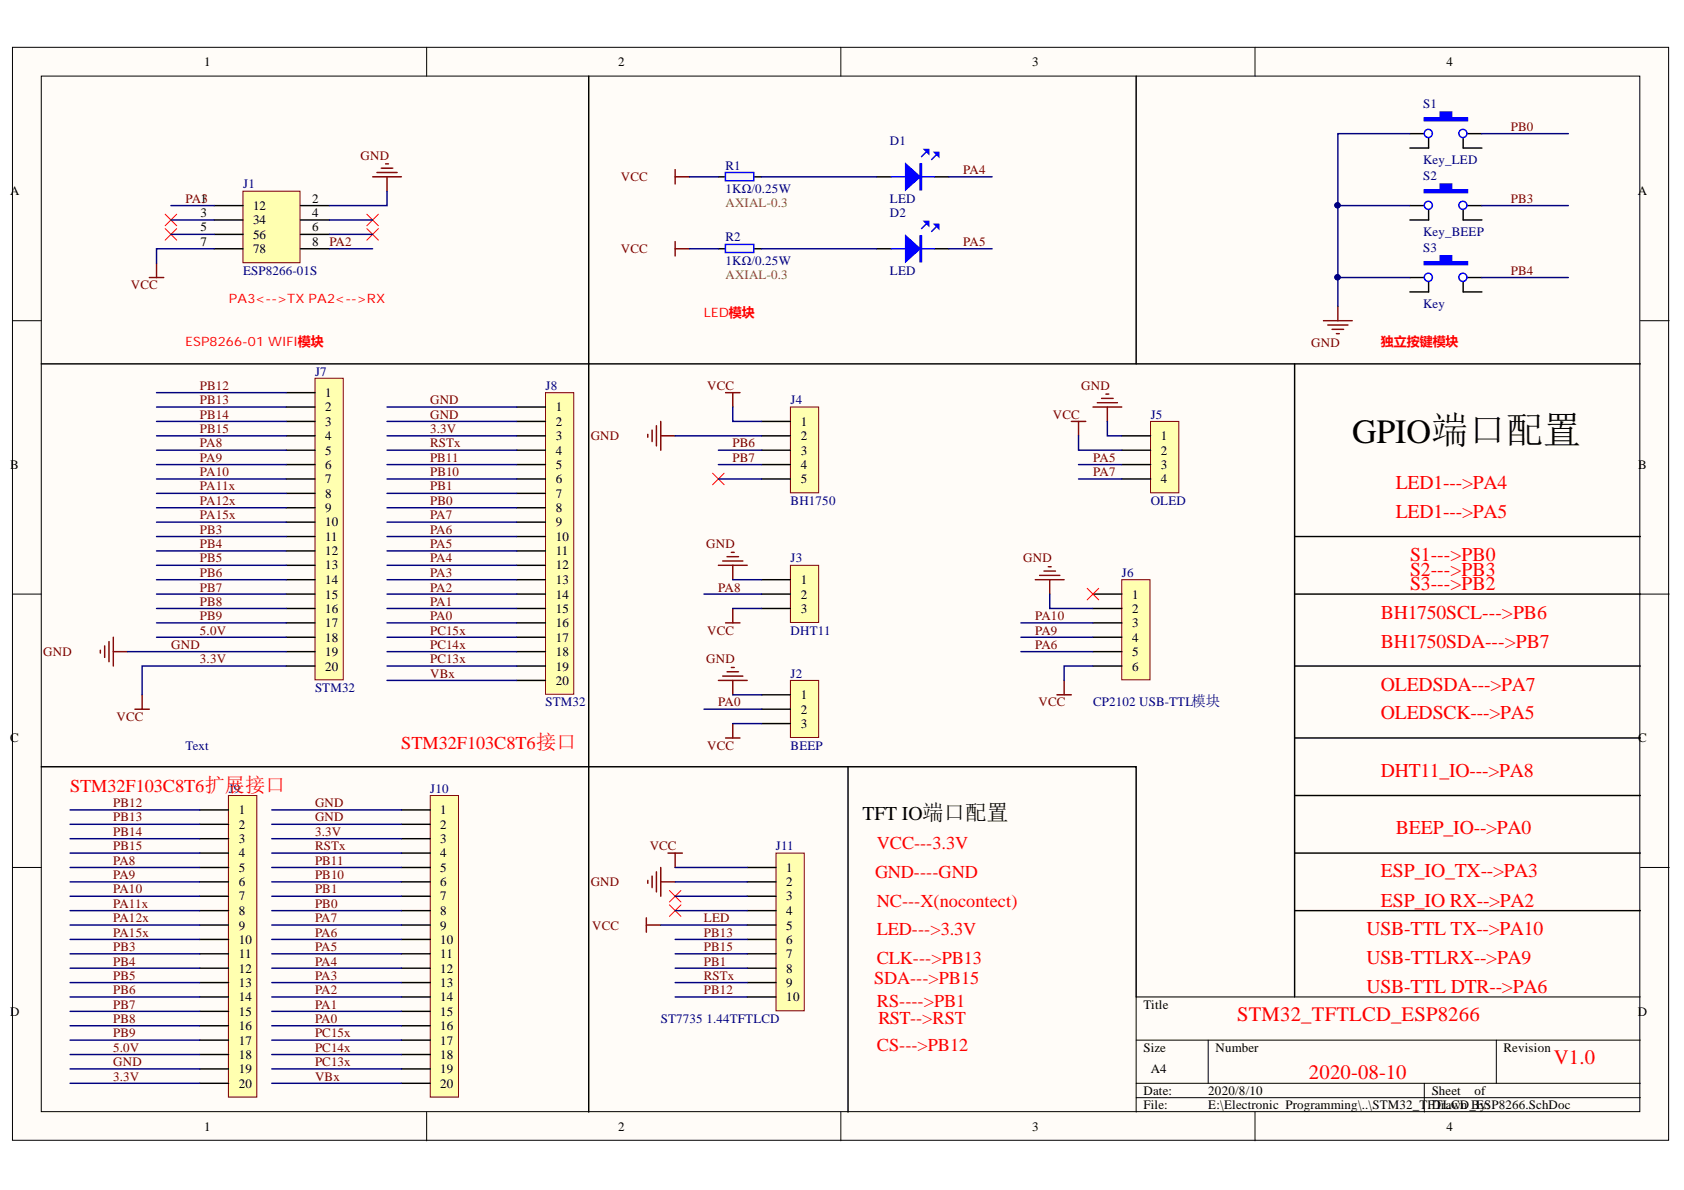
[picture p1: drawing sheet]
<svg xmlns="http://www.w3.org/2000/svg" width="297mm" height="210mm" viewBox="0 0 297 210" stroke-linecap="round" stroke-linejoin="round" font-family="sans-serif">
<g fill="#fffcf8" stroke="#000" stroke-width=".18">
<path d="M2.2 8.3h292.1v192.8h-292.1z"/>
<path d="M7.3 13.4h281.9v182.7h-281.9z"/>
</g>
<g fill="none" stroke="#000" stroke-width=".18">
<path d="M75.3 8.3v5.1M148.3 8.3v5.1M221.4 8.3v5.1M2.2 56.6h5.1M289.3 56.6h5.1M2.2 104.8h5.1M289.3 104.8h5.1M2.2 153h5.1M289.3 153h5.1M289.3 175.9h-88.9v20.3M75.3 196.2v5M148.3 196.2v5"/>
<path d="M200.4 183.5h88.9M200.4 191.1h88.9M200.4 193.6h88.9M213.1 183.5v7.6M221.4 196.2v5M251.2 191.1v5.1M263.9 183.5v7.6"/>
</g>
<path d="M42.9 33.7h10v12.6h-10z" fill="#ffffb0" stroke="#800000" stroke-width=".18"/>
<path d="M37.8 36.3h5.1M37.8 38.8h5.1M53 36.3h5.1M53 38.8h5.1M37.8 41.3h5.1M37.8 43.9h5.1M53 41.3h5.1M53 43.9h5.1" fill="none" stroke="#000" stroke-width=".25"/>
<path d="M139.4 120h5v10.1h-5z" fill="#ffffb0" stroke="#800000" stroke-width=".18"/>
<path d="M134.3 122.6h5.1M134.3 125.1h5.1M134.3 127.6h5.1" fill="none" stroke="#000" stroke-width=".25"/>
<path d="M139.4 99.7h5v10.1h-5z" fill="#ffffb0" stroke="#800000" stroke-width=".18"/>
<path d="M134.3 102.3h5.1M134.3 104.8h5.1M134.3 107.3h5.1" fill="none" stroke="#000" stroke-width=".25"/>
<path d="M139.4 71.8h5v15.1h-5z" fill="#ffffb0" stroke="#800000" stroke-width=".18"/>
<path d="M134.3 74.3h5.1M134.3 76.9h5.1M134.3 79.4h5.1M134.3 81.9h5.1M134.3 84.5h5.1" fill="none" stroke="#000" stroke-width=".25"/>
<path d="M202.9 74.3h5v12.6h-5z" fill="#ffffb0" stroke="#800000" stroke-width=".18"/>
<path d="M197.9 76.9h5M197.9 79.4h5M197.9 81.9h5M197.9 84.5h5" fill="none" stroke="#000" stroke-width=".25"/>
<path d="M55.6 66.7h4.9v53.2h-4.9z" fill="#ffffb0" stroke="#800000" stroke-width=".18"/>
<g fill="none" stroke="#000" stroke-width=".25">
<path d="M50.5 69.3h5.1M50.5 71.8h5.1M50.5 74.3h5.1M50.5 76.9h5.1M50.5 79.4h5.1M50.5 81.9h5.1M50.5 84.5h5.1M50.5 87h5.1M50.5 89.6h5.1M50.5 92.1h5.1M50.5 94.6h5.1M50.5 97.2h5.1"/>
<path d="M50.5 99.7h5.1M50.5 102.3h5.1M50.5 104.8h5.1M50.5 107.3h5.1M50.5 109.9h5.1M50.5 112.4h5.1M50.5 114.9h5.1M50.5 117.5h5.1"/>
</g>
<path d="M96.2 69.3h5v53.2h-5z" fill="#ffffb0" stroke="#800000" stroke-width=".18"/>
<g fill="none" stroke="#000" stroke-width=".25">
<path d="M91.1 71.8h5.1M91.1 74.3h5.1M91.1 76.9h5.1M91.1 79.4h5.1M91.1 81.9h5.1M91.1 84.5h5.1M91.1 87h5.1M91.1 89.6h5.1M91.1 92.1h5.1M91.1 94.6h5.1M91.1 97.2h5.1M91.1 99.7h5.1"/>
<path d="M91.1 102.3h5.1M91.1 104.8h5.1M91.1 107.3h5.1M91.1 109.9h5.1M91.1 112.4h5.1M91.1 114.9h5.1M91.1 117.5h5.1M91.1 120h5.1"/>
</g>
<path d="M75.9 140.3h5v53.2h-5z" fill="#ffffb0" stroke="#800000" stroke-width=".18"/>
<g fill="none" stroke="#000" stroke-width=".25">
<path d="M70.8 142.9h5.1M70.8 145.4h5.1M70.8 147.9h5.1M70.8 150.5h5.1M70.8 153h5.1M70.8 155.6h5.1M70.8 158.1h5.1M70.8 160.6h5.1M70.8 163.2h5.1M70.8 165.7h5.1M70.8 168.2h5.1M70.8 170.8h5.1"/>
<path d="M70.8 173.3h5.1M70.8 175.9h5.1M70.8 178.4h5.1M70.8 180.9h5.1M70.8 183.5h5.1M70.8 186h5.1M70.8 188.5h5.1M70.8 191.1h5.1"/>
</g>
<path d="M40.3 140.3h5v53.2h-5z" fill="#ffffb0" stroke="#800000" stroke-width=".18"/>
<g fill="none" stroke="#000" stroke-width=".25">
<path d="M7.3 64.2h96.5v132M7.3 135.2h96.5M35.2 142.9h5.1M35.2 145.4h5.1M35.2 147.9h5.1M35.2 150.5h5.1M35.2 153h5.1M35.2 155.6h5.1M35.2 158.1h5.1M35.2 160.6h5.1M35.2 163.2h5.1M35.2 165.7h5.1"/>
<path d="M35.2 168.2h5.1M35.2 170.8h5.1M35.2 173.3h5.1M35.2 175.9h5.1M35.2 178.4h5.1M35.2 180.9h5.1M35.2 183.5h5.1M35.2 186h5.1M35.2 188.5h5.1M35.2 191.1h5.1"/>
</g>
<g fill="none" stroke="#800000" stroke-width=".25">
<path d="M65.7 31.2h5.1M66.5 30.4h3.5M67.3 29.7h2M68 28.9h.5M68.3 31.2v2.5M26.3 49h2.6M27.6 46.4v2.6M114.3 76.6v.5M115 75.9v2M115.8 75.1v3.5M116.5 74.3v5.1M116.5 76.9h2.6"/>
<path d="M128 69.3h2.5M129.3 69.3v2.5M17.7 114.7v.5M18.5 113.9v2.1M19.2 113.2v3.5M20 112.4v5.1M20 114.9h2.5M23.8 125.1h2.5M25.1 122.6v2.5"/>
</g>
<path d="M136.9 150.5h5v27.8h-5z" fill="#ffffb0" stroke="#800000" stroke-width=".18"/>
<path d="M154.7 31.2h2.5M164.8 31.2h2.6M131.8 153h5.1M131.8 155.6h5.1M131.8 158.1h5.1M131.8 160.6h5.1M131.8 163.2h5.1M131.8 165.7h5.1M131.8 168.2h5.1M131.8 170.8h5.1M131.8 173.3h5.1M131.8 175.9h5.1" fill="none" stroke="#000" stroke-width=".25"/>
<path d="M29.1 37.8l2.1 2M31.2 37.8l-2.1 2M64.7 37.8l2 2M66.7 37.8l-2 2M29.1 40.3l2.1 2.1M31.2 40.3l-2.1 2.1M64.7 40.3l2 2.1M66.7 40.3l-2 2.1M125.7 83.5l2 2M127.7 83.5l-2 2" fill="none" stroke="#f00" stroke-width=".18"/>
<g fill="none" stroke="#800000" stroke-width=".25">
<path d="M189 74.3h2.5M190.2 74.3v2.6M192.8 71.8h5.1M193.5 71h3.6M194.3 70.3h2M195.1 69.5h.5M195.3 71.8v2.5M126.7 99.7h5.1M127.5 99h3.5M128.2 98.2h2.1M129 97.4h.5M129.3 99.7v2.6"/>
<path d="M127.5 119.3h3.5M128 109.9h2.5M128.2 118.5h2.1M129 117.7h.5M129.3 107.3v2.6M126.7 120h5.1M128 130.2h2.5M129.3 120v2.6M129.3 127.6v2.6"/>
</g>
<path d="M157.2 31.2h7.6M163.6 26.6l-1.1 1M165.3 27.1l-1 1" fill="none" stroke="#00f" stroke-width=".25"/>
<path d="M159.7 28.9l2.6 2.3-2.6 2.3z" fill="#00f"/>
<path d="M159.7 28.9l2.6 2.3-2.6 2.3zM162.3 28.9h.2v4.6h-.2zM162.4 28.9v4.6" fill="none" stroke="#00f" stroke-width=".25"/>
<path d="M164.8 26.9h.8v.7z" fill="#00f"/>
<path d="M164.8 26.9h.8v.7z" fill="none" stroke="#00f" stroke-width=".25"/>
<path d="M163.1 26.4h.7v.7z" fill="#00f"/>
<path d="M163.1 26.4h.7v.7zM163.6 39.3l-1.1 1M165.3 39.8l-1 1M157.2 43.9h7.6" fill="none" stroke="#00f" stroke-width=".25"/>
<path d="M154.7 43.9h2.5M164.8 43.9h2.6" fill="none" stroke="#000" stroke-width=".25"/>
<path d="M159.7 41.6l2.6 2.3-2.6 2.3z" fill="#00f"/>
<path d="M159.7 41.6l2.6 2.3-2.6 2.3zM162.3 41.6h.2v4.6h-.2zM162.4 41.6v4.6" fill="none" stroke="#00f" stroke-width=".25"/>
<path d="M164.8 39.6h.8v.7z" fill="#00f"/>
<path d="M164.8 39.6h.8v.7z" fill="none" stroke="#00f" stroke-width=".25"/>
<path d="M163.1 39.1h.7v.7z" fill="#00f"/>
<path d="M163.1 39.1h.7v.7z" fill="none" stroke="#00f" stroke-width=".25"/>
<path d="M126.7 31.2h1.3M133.1 31.2h1.2" fill="none" stroke="#000" stroke-width=".25"/>
<path d="M128 30.4h5v1.5h-5z" fill="#f8f8f8" stroke="#00f" stroke-width=".25"/>
<path d="M126.7 43.9h1.3M133.1 43.9h1.2" fill="none" stroke="#000" stroke-width=".25"/>
<path d="M128 43.1h5v1.4h-5z" fill="#f8f8f8" stroke="#00f" stroke-width=".25"/>
<path d="M119.1 29.9v2.6M119.1 31.2h2.5M119.1 42.6v2.5M119.1 43.9h2.5" fill="none" stroke="#800000" stroke-width=".25"/>
<path d="M248.7 23.6h3.8" fill="none" stroke="#000" stroke-width=".25"/>
<path d="M251.2 20.8h2.8v-1h2.1v1h2.8v.5h-7.7z" fill-rule="evenodd" fill="#00f"/>
<path d="M251.2 20.8h2.8v-1h2.1v1h2.8v.5h-7.7z" fill="none" stroke="#00f" stroke-width=".25"/>
<path d="M252 23.6v2.5h-3.3" fill="none" stroke="#000" stroke-width=".25"/>
<circle cx="251.9" cy="23.5" r=".72" fill="#fff" stroke="#00f" stroke-width=".25"/>
<path d="M257.6 23.6h3.8M258.1 23.6v2.5h3.3" fill="none" stroke="#000" stroke-width=".25"/>
<circle cx="258" cy="23.5" r=".72" fill="#fff" stroke="#00f" stroke-width=".25"/>
<path d="M248.7 36.3h3.8" fill="none" stroke="#000" stroke-width=".25"/>
<path d="M251.2 33.5h2.8v-1h2.1v1h2.8v.5h-7.7z" fill-rule="evenodd" fill="#00f"/>
<path d="M251.2 33.5h2.8v-1h2.1v1h2.8v.5h-7.7z" fill="none" stroke="#00f" stroke-width=".25"/>
<path d="M252 36.3v2.5h-3.3" fill="none" stroke="#000" stroke-width=".25"/>
<circle cx="251.9" cy="36.2" r=".71" fill="#fff" stroke="#00f" stroke-width=".25"/>
<path d="M257.6 36.3h3.8M258.1 36.3v2.5h3.3" fill="none" stroke="#000" stroke-width=".25"/>
<circle cx="258" cy="36.2" r=".71" fill="#fff" stroke="#00f" stroke-width=".25"/>
<path d="M248.7 49h3.8" fill="none" stroke="#000" stroke-width=".25"/>
<path d="M251.2 46.2h2.8v-1.1h2.1v1.1h2.8v.5h-7.7z" fill-rule="evenodd" fill="#00f"/>
<path d="M251.2 46.2h2.8v-1.1h2.1v1.1h2.8v.5h-7.7z" fill="none" stroke="#00f" stroke-width=".25"/>
<path d="M252 49v2.5h-3.3" fill="none" stroke="#000" stroke-width=".25"/>
<circle cx="251.9" cy="48.9" r=".72" fill="#fff" stroke="#00f" stroke-width=".25"/>
<path d="M257.6 49h3.8M258.1 49v2.5h3.3" fill="none" stroke="#000" stroke-width=".25"/>
<circle cx="258" cy="48.9" r=".72" fill="#fff" stroke="#00f" stroke-width=".25"/>
<path d="M233.4 56.6h5.1M234.2 57.3h3.6M235 58.1h2M235.7 58.9h.5M236 54v2.6" fill="none" stroke="#800000" stroke-width=".25"/>
<path d="M197.9 102.3h4.9v17.6h-4.9z" fill="#ffffb0" stroke="#800000" stroke-width=".18"/>
<g fill="none" stroke="#000" stroke-width=".25">
<path d="M103.8 13.4v50.8h185.5M200.4 13.4v50.8M228.4 64.2v111.7M228.4 94.6h60.9M192.8 104.8h5.1M192.8 107.3h5.1M192.8 109.9h5.1M192.8 112.4h5.1M192.8 114.9h5.1M192.8 117.5h5.1M228.4 104.8h60.9M228.4 117.5h60.9"/>
<path d="M103.8 135.2h96.6v40.7M149.6 135.2v61M228.4 130.2h60.9M228.4 140.3h60.9M228.4 150.5h60.9M228.4 160.6h60.9"/>
</g>
<g fill="none" stroke="#800000" stroke-width=".25">
<path d="M184.9 100h.5M182.6 102.3h5.1M183.4 101.5h3.5M184.1 100.7h2.1M185.2 102.3v2.5M186.4 122.6h2.6M187.7 120v2.6M114.3 155.3v.5M115 154.5v2.1M115.8 153.8v3.5M116.5 153v5.1M116.5 155.6h2.6"/>
<path d="M117.8 150.5h2.6M119.1 150.5v2.5M114 161.9v2.5M114 163.2h2.5"/>
</g>
<path d="M191.8 103.8l2 2M193.8 103.8l-2 2M118.1 157.1l2 2M118.1 159.6l2 2M120.1 157.1l-2 2M120.1 159.6l-2 2" fill="none" stroke="#f00" stroke-width=".18"/>
<g fill="none" stroke="#000080" stroke-width=".25">
<path d="M30.2 36.3h7.6M30.2 38.8h7.6M58.1 38.8h7.6M68.3 33.7v2.6h-10.2M121.6 31.2h5.1M134.3 31.2h20.4M167.4 31.2h7.6M236 36.3h12.7M248.7 23.6h-12.7v30.4M261.4 36.3h15.2M261.4 23.6h15.2M30.2 41.3h7.6"/>
<path d="M37.8 43.9h-10.2v2.5M58.1 41.3h7.6M58.1 43.9h7.6M121.6 43.9h5.1M134.3 43.9h20.4M167.4 43.9h7.6M236 49h12.7M261.4 49h15.2M27.6 69.3h22.9M27.6 71.8h22.9M27.6 74.3h22.9M27.6 76.9h22.9"/>
<path d="M27.6 79.4h22.9M68.3 71.8h22.8M68.3 74.3h22.8M68.3 76.9h22.8M68.3 79.4h22.8M119.1 76.9h15.2M126.7 79.4h7.6M129.3 71.8v2.5h5M190.2 76.9v2.5h7.7M195.3 74.3v2.6h2.6M27.6 81.9h22.9M27.6 84.5h22.9"/>
<path d="M27.6 87h22.9M27.6 89.6h22.9M27.6 92.1h22.9M27.6 94.6h22.9M27.6 97.2h22.9M27.6 99.7h22.9M68.3 81.9h22.8M68.3 84.5h22.8M68.3 87h22.8M68.3 89.6h22.8M68.3 92.1h22.8M68.3 94.6h22.8"/>
<path d="M68.3 97.2h22.8M68.3 99.7h22.8M126.7 81.9h7.6M126.7 84.5h7.6M190.2 81.9h7.7M190.2 84.5h7.7M22.5 114.9h28M27.6 102.3h22.9M27.6 104.8h22.9M27.6 107.3h22.9M27.6 109.9h22.9M27.6 112.4h22.9"/>
<path d="M50.5 117.5h-25.4v5.1M68.3 102.3h22.8M68.3 104.8h22.8M68.3 107.3h22.8M68.3 109.9h22.8M68.3 112.4h22.8M68.3 114.9h22.8M68.3 117.5h22.8M124.2 104.8h10.1M129.3 102.3h5M129.3 107.3h5M180.1 109.9h12.7"/>
<path d="M180.1 112.4h12.7M180.1 114.9h12.7M185.2 104.8v2.5h7.6M192.8 117.5h-5.1v2.5M68.3 120h22.8M124.2 125.1h10.1M129.3 122.6h5M129.3 127.6h5M12.4 142.9h22.8M12.4 145.4h22.8M12.4 147.9h22.8M12.4 150.5h22.8"/>
<path d="M12.4 153h22.8M12.4 155.6h22.8M12.4 158.1h22.8M47.9 142.9h22.9M47.9 145.4h22.9M47.9 147.9h22.9M47.9 150.5h22.9M47.9 153h22.9M47.9 155.6h22.9M47.9 158.1h22.9M119.1 153h12.7M119.1 155.6h12.7"/>
<path d="M119.1 158.1h12.7M12.4 160.6h22.8M12.4 163.2h22.8M12.4 165.7h22.8M12.4 168.2h22.8M12.4 170.8h22.8M12.4 173.3h22.8M12.4 175.9h22.8M12.4 178.4h22.8M47.9 160.6h22.9M47.9 163.2h22.9M47.9 165.7h22.9"/>
<path d="M47.9 168.2h22.9M47.9 170.8h22.9M47.9 173.3h22.9M47.9 175.9h22.9M47.9 178.4h22.9M116.5 163.2h15.3M119.1 160.6h12.7M119.1 165.7h12.7M119.1 168.2h12.7M119.1 170.8h12.7M119.1 173.3h12.7M119.1 175.9h12.7"/>
<path d="M12.4 180.9h22.8M12.4 183.5h22.8M12.4 186h22.8M12.4 188.5h22.8M12.4 191.1h22.8M47.9 180.9h22.9M47.9 183.5h22.9M47.9 186h22.9M47.9 188.5h22.9M47.9 191.1h22.9"/>
</g>
<g fill="#000080" stroke="#000080" stroke-width=".18">
<circle cx="235.9" cy="36.2" r=".46"/>
<circle cx="235.9" cy="48.9" r=".46"/>
</g>
<text font-size="6" x="238.5" y="78.1">GPIO端口配置</text>
<g font-size="3.6" fill="#f00">
<text x="218.2" y="180.1">STM32_TFTLCD_ESP8266</text>
<text x="230.9" y="190.3">2020-08-10</text>
<text x="274.1" y="187.7">V1.0</text>
</g>
<g font-size="3.5" fill="#f00">
<text x="246.2" y="86.3">LED1---&gt;PA4</text>
<text x="246.2" y="91.3">LED1---&gt;PA5</text>
<text x="248.7" y="99">S1---&gt;PB0</text>
<text x="248.7" y="101.5">S2---&gt;PB3</text>
<text x="248.7" y="104.1">S3---&gt;PB2</text>
<text x="243.6" y="109.2">BH1750SCL---&gt;PB6</text>
<text x="243.6" y="114.2">BH1750SDA---&gt;PB7</text>
<text x="243.6" y="121.8">OLEDSDA---&gt;PA7</text>
<text x="243.6" y="126.9">OLEDSCK---&gt;PA5</text>
<text x="243.6" y="137">DHT11_IO---&gt;PA8</text>
<text x="246.2" y="147.2">BEEP_IO--&gt;PA0</text>
<text x="243.6" y="154.8">ESP_IO_TX--&gt;PA3</text>
<text x="243.6" y="159.9">ESP_IO RX--&gt;PA2</text>
<text x="241" y="165">USB-TTL TX--&gt;PA10</text>
<text x="241" y="170.1">USB-TTLRX--&gt;PA9</text>
<text x="241" y="175.1">USB-TTL DTR--&gt;PA6</text>
</g>
<text font-size="3.5" x="152.1" y="144.6">TFT IO端口配置</text>
<g font-size="3.2" fill="#f00">
<text x="70.8" y="132">STM32F103C8T6接口</text>
<text x="12.3" y="139.6">STM32F103C8T6扩展接口</text>
<text x="154.7" y="149.8">VCC---3.3V</text>
<text x="154.3" y="154.9">GND----GND</text>
<text x="154.7" y="159.9">NC---X(nocontect)</text>
<text x="154.7" y="165">LED---&gt;3.3V</text>
<text x="154.2" y="173.6">SDA---&gt;PB15</text>
<text x="154.7" y="170.1">CLK---&gt;PB13</text>
<text x="154.7" y="177.7">RS----&gt;PB1</text>
<text x="154.7" y="185.4">CS---&gt;PB12</text>
<text x="154.9" y="180.7">RST--&gt;RST</text>
</g>
<g font-size="2.3">
<text x="36" y="11.7">1</text>
<text x="109" y="11.7">2</text>
<text x="182.1" y="11.7">3</text>
<text x="255.2" y="11.7">4</text>
<text x="1.8" y="34.5">A</text>
<text x="55.1" y="35.7">2</text>
<text x="288.9" y="34.5">A</text>
<text x="35.4" y="38.3">3</text>
<text x="35.4" y="40.8">5</text>
<text x="44.7" y="37">12</text>
<text x="44.7" y="39.5">34</text>
<text x="55.1" y="38.3">4</text>
<text x="55.1" y="40.8">6</text>
<text x="35.4" y="43.4">7</text>
<text x="44.7" y="42.1">56</text>
<text x="44.7" y="44.7">78</text>
<text x="55.1" y="43.4">8</text>
<text x="57.3" y="70">1</text>
<text x="57.3" y="72.6">2</text>
<text x="57.3" y="75.1">3</text>
<text x="57.3" y="77.6">4</text>
<text x="98" y="72.6">1</text>
<text x="98" y="75.1">2</text>
<text x="98" y="77.6">3</text>
<text x="141.2" y="75.1">1</text>
<text x="141.2" y="77.6">2</text>
<text x="204.7" y="77.6">1</text>
<text x="1.8" y="82.7">B</text>
<text x="57.3" y="80.2">5</text>
<text x="57.3" y="82.7">6</text>
<text x="98" y="80.2">4</text>
<text x="98" y="82.7">5</text>
<text x="141.2" y="80.2">3</text>
<text x="141.2" y="82.7">4</text>
<text x="204.7" y="80.2">2</text>
<text x="204.7" y="82.7">3</text>
<text x="289" y="82.7">B</text>
<text x="57.3" y="85.2">7</text>
<text x="57.3" y="87.8">8</text>
<text x="98" y="85.2">6</text>
<text x="98" y="87.8">7</text>
<text x="141.2" y="85.2">5</text>
<text x="204.7" y="85.2">4</text>
<text x="57.3" y="90.3">9</text>
<text x="57.3" y="92.8">10</text>
<text x="57.3" y="95.4">11</text>
<text x="98" y="90.3">8</text>
<text x="98" y="92.8">9</text>
<text x="98" y="95.4">10</text>
<text x="57.3" y="97.9">12</text>
<text x="57.3" y="100.4">13</text>
<text x="98" y="97.9">11</text>
<text x="98" y="100.4">12</text>
<text x="57.3" y="103">14</text>
<text x="57.3" y="105.6">15</text>
<text x="98" y="103">13</text>
<text x="98" y="105.6">14</text>
<text x="141.2" y="103">1</text>
<text x="141.2" y="105.6">2</text>
<text x="199.7" y="105.6">1</text>
<text x="57.3" y="108.1">16</text>
<text x="57.3" y="110.7">17</text>
<text x="57.3" y="113.2">18</text>
<text x="98" y="108.1">15</text>
<text x="98" y="110.7">16</text>
<text x="98" y="113.2">17</text>
<text x="141.2" y="108.1">3</text>
<text x="199.7" y="108.1">2</text>
<text x="199.7" y="110.7">3</text>
<text x="199.7" y="113.2">4</text>
<text x="57.3" y="115.7">19</text>
<text x="57.3" y="118.3">20</text>
<text x="98" y="115.7">18</text>
<text x="98" y="118.3">19</text>
<text x="199.7" y="115.7">5</text>
<text x="199.7" y="118.3">6</text>
<text x="98" y="120.8">20</text>
<text x="141.2" y="123.3">1</text>
<text x="141.2" y="125.9">2</text>
<text x="1.8" y="130.9">C</text>
<text x="141.2" y="128.4">3</text>
<text x="289" y="130.9">C</text>
<text x="42.1" y="143.6">1</text>
<text x="77.6" y="143.6">1</text>
<text x="42.1" y="146.2">2</text>
<text x="42.1" y="148.7">3</text>
<text x="77.6" y="146.2">2</text>
<text x="77.6" y="148.7">3</text>
<text x="42.1" y="151.2">4</text>
<text x="42.1" y="153.8">5</text>
<text x="77.6" y="151.2">4</text>
<text x="77.6" y="153.8">5</text>
<text x="138.7" y="153.8">1</text>
<text x="42.1" y="156.3">6</text>
<text x="42.1" y="158.8">7</text>
<text x="42.1" y="161.4">8</text>
<text x="77.6" y="156.3">6</text>
<text x="77.6" y="158.8">7</text>
<text x="77.6" y="161.4">8</text>
<text x="138.7" y="156.3">2</text>
<text x="138.7" y="158.8">3</text>
<text x="138.7" y="161.4">4</text>
<text x="42.1" y="164">9</text>
<text x="42.1" y="166.5">10</text>
<text x="77.6" y="164">9</text>
<text x="77.6" y="166.5">10</text>
<text x="138.7" y="164">5</text>
<text x="138.7" y="166.5">6</text>
<text x="42.1" y="169">11</text>
<text x="42.1" y="171.6">12</text>
<text x="77.6" y="169">11</text>
<text x="77.6" y="171.6">12</text>
<text x="138.7" y="169">7</text>
<text x="138.7" y="171.6">8</text>
<text x="1.8" y="179.2">D</text>
<text x="42.1" y="174.1">13</text>
<text x="42.1" y="176.7">14</text>
<text x="42.1" y="179.2">15</text>
<text x="77.6" y="174.1">13</text>
<text x="77.6" y="176.7">14</text>
<text x="77.6" y="179.2">15</text>
<text x="138.7" y="174.1">9</text>
<text x="138.7" y="176.7">10</text>
<text x="201.7" y="177.9">Title</text>
<text x="288.9" y="179.2">D</text>
<text x="42.1" y="181.7">16</text>
<text x="42.1" y="184.3">17</text>
<text x="77.6" y="181.7">16</text>
<text x="77.6" y="184.3">17</text>
<text x="201.7" y="185.5">Size</text>
<text x="214.4" y="185.5">Number</text>
<text x="265.2" y="185.5">Revision</text>
<text x="42.1" y="186.8">18</text>
<text x="42.1" y="189.3">19</text>
<text x="42.1" y="191.9">20</text>
<text x="77.6" y="186.8">18</text>
<text x="77.6" y="189.3">19</text>
<text x="77.6" y="191.9">20</text>
<text x="203" y="189.3">A4</text>
<text x="201.7" y="193.1">Date:</text>
<text x="201.7" y="195.7">File:</text>
<text x="213.1" y="193.1">2020/8/10</text>
<text x="213.1" y="195.7">E:\Electronic Programming\..\STM32_T</text>
<text x="251.8" y="195.7">FTLCD_ESP8266.SchDoc</text>
<text x="252.5" y="193.1">Sheet</text>
<text x="252.5" y="195.7">Drawn By:</text>
<text x="260.1" y="193.1">of</text>
<text x="36" y="199.5">1</text>
<text x="109" y="199.5">2</text>
<text x="182.1" y="199.5">3</text>
<text x="255.2" y="199.5">4</text>
</g>
<g font-size="2.3" fill="#000080">
<text x="251" y="19">S1</text>
<text x="128" y="29.9">R1</text>
<text x="157" y="25.6">D1</text>
<text x="251" y="28.9">Key_LED</text>
<text x="42.9" y="33.2">J1</text>
<text x="128" y="34">1KΩ/0.25W</text>
<text x="157" y="35.7">LED</text>
<text x="251" y="31.7">S2</text>
<text x="157" y="38.3">D2</text>
<text x="251" y="41.6">Key_BEEP</text>
<text x="128" y="46.7">1KΩ/0.25W</text>
<text x="128" y="42.6">R2</text>
<text x="251" y="44.4">S3</text>
<text x="42.9" y="48.5">ESP8266-01S</text>
<text x="157" y="48.5">LED</text>
<text x="251" y="54.3">Key</text>
<text x="55.6" y="66.2">J7</text>
<text x="96.2" y="68.8">J8</text>
<text x="139.5" y="71.3">J4</text>
<text x="203" y="73.8">J5</text>
<text x="139.5" y="89">BH1750</text>
<text x="203" y="89">OLED</text>
<text x="139.5" y="99.2">J3</text>
<text x="197.9" y="101.7">J6</text>
<text x="139.5" y="111.9">DHT11</text>
<text x="139.5" y="119.5">J2</text>
<text x="55.6" y="122.1">STM32</text>
<text x="96.2" y="124.6">STM32</text>
<text x="192.8" y="124.6">CP2102 USB-TTL模块</text>
<text x="32.7" y="132.2">Text</text>
<text x="139.5" y="132.2">BEEP</text>
<text x="40.3" y="139.8">J9</text>
<text x="75.9" y="139.8">J10</text>
<text x="136.8" y="150">J11</text>
<text x="116.5" y="180.5">ST7735</text>
<text x="124.6" y="180.5">1.44TFTLCD</text>
</g>
<g font-size="2.3" fill="#800000">
<text x="266.5" y="23.1">PB0</text>
<text x="63.6" y="28.1">GND</text>
<text x="32.7" y="35.7">PA13</text>
<text x="109.5" y="31.9">VCC</text>
<text x="169.9" y="30.7">PA4</text>
<text x="266.5" y="35.7">PB3</text>
<text x="58.1" y="43.4">PA2</text>
<text x="109.5" y="44.7">VCC</text>
<text x="169.9" y="43.4">PA5</text>
<text x="23.1" y="51">VCC</text>
<text x="266.5" y="48.5">PB4</text>
<text x="231.3" y="61.2">GND</text>
<text x="35.3" y="68.8">PB12</text>
<text x="35.3" y="71.3">PB13</text>
<text x="75.9" y="71.3">GND</text>
<text x="124.7" y="68.8">VCC</text>
<text x="190.7" y="68.8">GND</text>
<text x="35.3" y="73.8">PB14</text>
<text x="35.3" y="76.4">PB15</text>
<text x="75.9" y="73.8">GND</text>
<text x="75.9" y="76.4">3.3V</text>
<text x="104.2" y="77.6">GND</text>
<text x="185.7" y="73.8">VCC</text>
<text x="35.3" y="78.9">PA8</text>
<text x="35.3" y="81.4">PA9</text>
<text x="35.3" y="84">PA10</text>
<text x="75.9" y="78.9">RSTx</text>
<text x="75.9" y="81.4">PB11</text>
<text x="75.9" y="84">PB10</text>
<text x="129.2" y="78.9">PB6</text>
<text x="129.2" y="81.4">PB7</text>
<text x="192.8" y="81.4">PA5</text>
<text x="192.8" y="84">PA7</text>
<text x="35.3" y="86.5">PA11x</text>
<text x="35.3" y="89">PA12x</text>
<text x="75.9" y="86.5">PB1</text>
<text x="75.9" y="89">PB0</text>
<text x="35.3" y="91.6">PA15x</text>
<text x="35.3" y="94.1">PB3</text>
<text x="75.9" y="94.1">PA6</text>
<text x="75.9" y="91.6">PA7</text>
<text x="35.3" y="96.6">PB4</text>
<text x="35.3" y="99.2">PB5</text>
<text x="35.3" y="101.7">PB6</text>
<text x="75.9" y="101.7">PA3</text>
<text x="75.9" y="99.2">PA4</text>
<text x="75.9" y="96.6">PA5</text>
<text x="124.6" y="96.6">GND</text>
<text x="180.5" y="99.2">GND</text>
<text x="35.3" y="104.3">PB7</text>
<text x="35.3" y="106.9">PB8</text>
<text x="75.9" y="106.9">PA1</text>
<text x="75.9" y="104.3">PA2</text>
<text x="126.7" y="104.3">PA8</text>
<text x="35.3" y="109.4">PB9</text>
<text x="35.3" y="111.9">5.0V</text>
<text x="75.9" y="109.4">PA0</text>
<text x="75.9" y="111.9">PC15x</text>
<text x="124.7" y="111.9">VCC</text>
<text x="182.6" y="109.4">PA10</text>
<text x="182.6" y="111.9">PA9</text>
<text x="7.6" y="115.7">GND</text>
<text x="30.2" y="114.5">GND</text>
<text x="35.3" y="117">3.3V</text>
<text x="75.9" y="114.5">PC14x</text>
<text x="75.9" y="117">PC13x</text>
<text x="75.9" y="119.5">VBx</text>
<text x="124.6" y="117">GND</text>
<text x="182.6" y="114.5">PA6</text>
<text x="126.7" y="124.6">PA0</text>
<text x="183.2" y="124.6">VCC</text>
<text x="20.6" y="127.1">VCC</text>
<text x="124.7" y="132.2">VCC</text>
<text x="20" y="142.4">PB12</text>
<text x="55.6" y="142.4">GND</text>
<text x="20" y="144.9">PB13</text>
<text x="20" y="147.4">PB14</text>
<text x="20" y="150">PB15</text>
<text x="55.6" y="144.9">GND</text>
<text x="55.6" y="147.4">3.3V</text>
<text x="55.6" y="150">RSTx</text>
<text x="114.6" y="150">VCC</text>
<text x="20" y="152.5">PA8</text>
<text x="20" y="155">PA9</text>
<text x="55.6" y="152.5">PB11</text>
<text x="55.6" y="155">PB10</text>
<text x="20" y="157.6">PA10</text>
<text x="20" y="160.1">PA11x</text>
<text x="55.6" y="157.6">PB1</text>
<text x="55.6" y="160.1">PB0</text>
<text x="104.2" y="156.3">GND</text>
<text x="20" y="162.6">PA12x</text>
<text x="20" y="165.2">PA15x</text>
<text x="20" y="167.8">PB3</text>
<text x="55.6" y="167.8">PA5</text>
<text x="55.6" y="165.2">PA6</text>
<text x="55.6" y="162.6">PA7</text>
<text x="104.4" y="164">VCC</text>
<text x="124.2" y="162.6">LED</text>
<text x="124.2" y="165.2">PB13</text>
<text x="124.2" y="167.8">PB15</text>
<text x="20" y="170.3">PB4</text>
<text x="20" y="172.8">PB5</text>
<text x="55.6" y="172.8">PA3</text>
<text x="55.6" y="170.3">PA4</text>
<text x="124.2" y="170.3">PB1</text>
<text x="124.2" y="172.8">RSTx</text>
<text x="20" y="175.4">PB6</text>
<text x="20" y="177.9">PB7</text>
<text x="55.6" y="177.9">PA1</text>
<text x="55.6" y="175.4">PA2</text>
<text x="124.2" y="175.4">PB12</text>
<text x="20" y="180.5">PB8</text>
<text x="20" y="183">PB9</text>
<text x="20" y="185.5">5.0V</text>
<text x="55.6" y="180.5">PA0</text>
<text x="55.6" y="183">PC15x</text>
<text x="55.6" y="185.5">PC14x</text>
<text x="20" y="188.1">GND</text>
<text x="20" y="190.6">3.3V</text>
<text x="55.6" y="188.1">PC13x</text>
<text x="55.6" y="190.6">VBx</text>
</g>
<g font-size="2.3" fill="#808000">
<text x="128" y="36.5">AXIAL-0.3</text>
<text x="128" y="49.3">AXIAL-0.3</text>
</g>
<g font-size="2.3" fill="#f00">
<text x="40.3" y="53.4">PA3&lt;--&gt;TX PA2&lt;--&gt;RX</text>
<text x="124.2" y="55.9">LED模块</text>
<text x="32.7" y="61.1">ESP8266-01 WIFI模块</text>
<text x="243.6" y="61.1">独立按键模块</text>
</g>
</svg>
